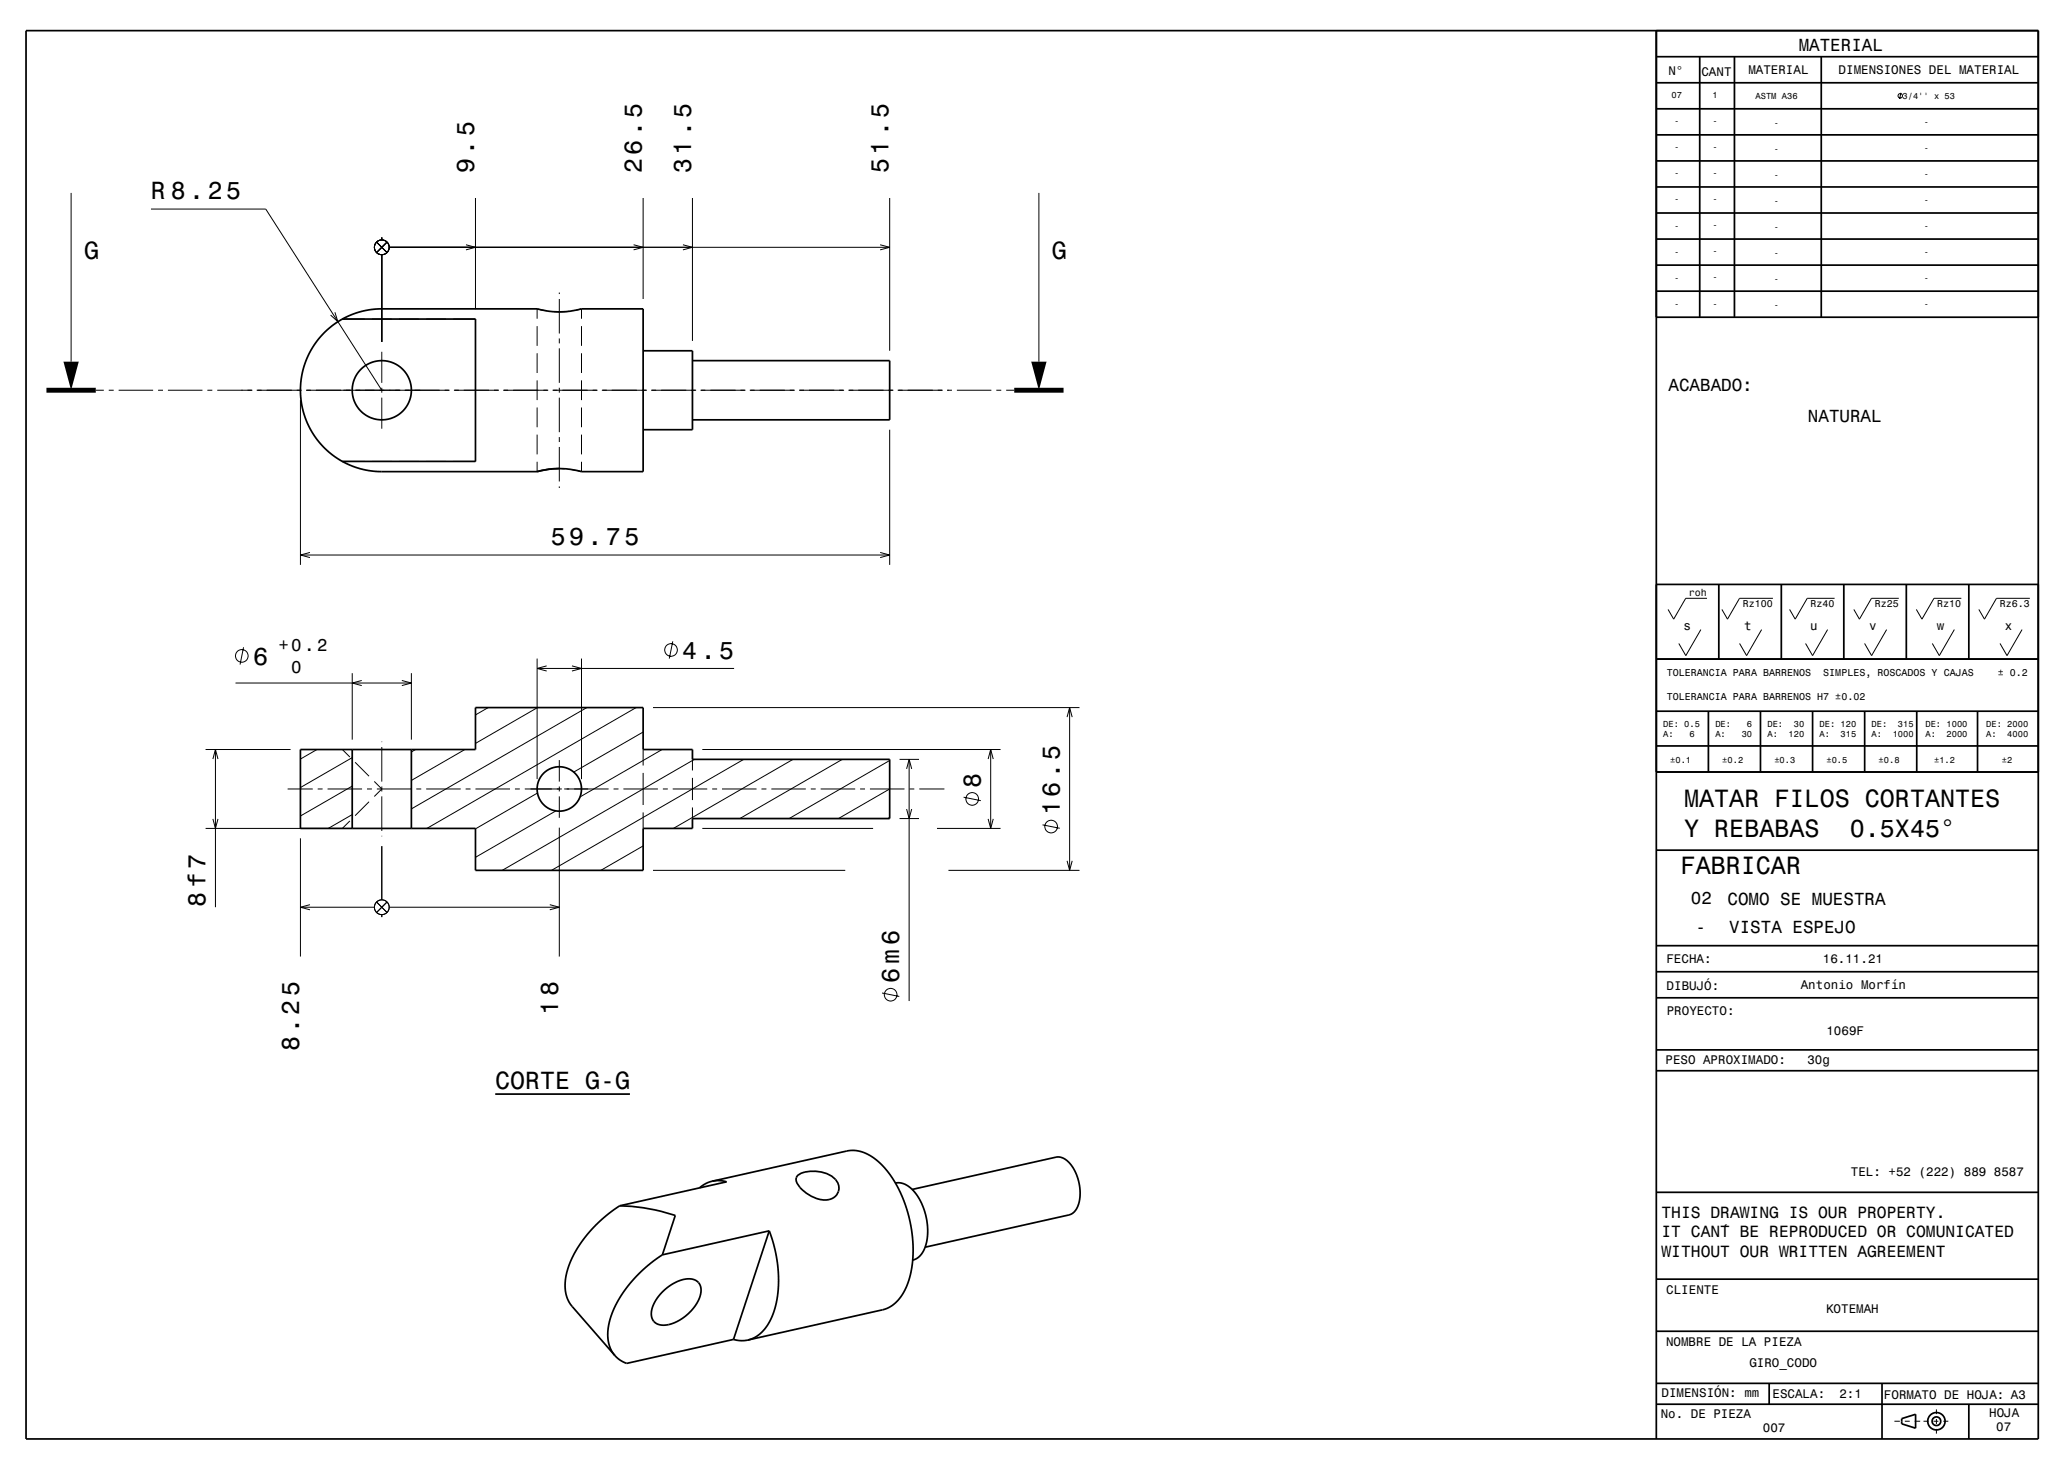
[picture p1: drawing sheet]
<svg xmlns="http://www.w3.org/2000/svg" width="420mm" height="297mm" viewBox="0 0 420 297" stroke-linecap="round" stroke-linejoin="round" font-family="sans-serif">
<g fill="none" stroke="#000" stroke-width=".2">
<path d="M385.5 18.8l-.2 1.2M14.4 39.1v34.2M210.7 39.1v34.2M30.6 42.4h23.3l23.5 36.7M76.4 49.1l2.1 2.1M77.4 48.1v.5M77.4 51.6v17.7M78.5 49.1l-2.1 2.1M78.9 50.1h101.5M94.5 49.6l1.9 .5-1.9 .6M96.4 40.1v22.6M113.4 59.3v.3"/>
<path d="M128.5 49.6l1.9 .5-1.9 .6M130.4 40.1v20.5M138.5 49.6l1.9 .5-1.9 .6M140.4 40.1v29M178.5 49.6l1.9 .5-1.9 .6M180.4 40.1v31M19.4 79.1h1.7M22.1 79.1h1M24.1 79.1h7M32.1 79.1h1M34.1 79.1h7M42.1 79.1h1"/>
<path d="M44.1 79.1h7.1M52.1 79.1h9.1M62.1 79.1h29.1M67.9 63.3l.6 1.9-1.5-1.3M69.4 64.7h4.5M75.4 64.7h4M77.4 71.3v6.3M77.4 78.6v1M80.9 64.7h4M86.4 64.7h4M91.9 64.7h4.5M92.1 79.1h9.1"/>
<path d="M102.1 79.1h9.1M108.9 66.1v4M108.9 71.6v4M108.9 77.1v4M110.9 63l-2-.4v2M112.1 79.1h9.1M113.4 60.6v7M113.4 68.6v1M113.4 70.6v7M113.4 78.6v1M115.4 63.1l-3 .1M116.9 62.9l1-.3v2"/>
<path d="M117.9 66.1v4M117.9 71.6v4M117.9 77.1v4M122.1 79.1h9.1M132.1 79.1h9.1M142.1 79.1h9.1M152.1 79.1h9.1M162.1 79.1h9.1M172.1 79.1h9.1M182.1 79.1h9.1M192.1 79.1h1M194.1 79.1h7"/>
<path d="M202.1 79.1h1M204.1 79.1h1.6M60.9 81.1v33.4M69.4 93.5h4.5M75.4 93.5h4M77.4 80.6v6.3M80.9 93.5h4M86.4 93.5h4M91.9 93.5h4.5M108.9 82.6v4M108.9 88.1v4M108.9 93.6v2"/>
<path d="M113.4 80.6v7M113.4 88.6v1M113.4 90.6v7M113.4 98.6v.3M113.4 95h1.1M117.9 93.6v2l-1.9-.4M117.9 82.6v4M117.9 88.1v4M180.4 87.1v27.4M60.9 112.5h119.5M62.9 112l-2 .5 2 .5M178.5 112l1.9 .5-1.9 .5"/>
<path d="M47.8 138.5h35.6M49.4 131.2l-.7 3.5M71.4 136.5v13.4M73.4 138l-2 .5 2 .5M81.5 138l1.9 .5-1.9 .5M83.4 136.5v13.4M108.9 133.5v24.4M108.9 135.5h40M110.9 135l-2 .5 2 .5M116 135l1.9 .5-1.9 .5M117.9 133.5v24.4M136.4 130l-.7 3.5"/>
<path d="M344.9 127.6l-3 5.3-1.4-2.4M346.2 121.3h-4.3l-2.5 4.2-1.1-2M357.3 127.6l-3.1 5.3-1.4-2.4M359.5 121.3h-6.7l-2.5 4.2-1.1-2M370.6 127.6l-3 5.3-1.4-2.4M372.1 121.3h-5.6l-2.4 4.2-1.2-2M382.6 127.6l-3 5.3-1.5-2.4M385.1 121.3h-5.6l-2.4 4.2-1.1-2M396.3 127.6l-3 5.3-1.4-2.4M397.8 121.3h-5.6l-2.4 4.2-1.2-2M410.1 127.6l-3.1 5.3-1.4-2.4M411.7 121.3h-6.8l-2.4 4.2-1.2-2"/>
<path d="M41.7 151.9h17.2M43.2 153.9l.5-2 .5 2M43.7 151.9v32M58.3 159.9h5.1M64.3 151.9l-3.4 2M64.4 159.9h1M66.4 159.9h7M69.4 151.9l1.6 1.6M71.4 159.4l-10.5 6M71.4 153.6l-10.5 6.1M72 154.5l2.8 2.9M74.4 159.9h1"/>
<path d="M75.9 158.4l1.5 1.5-1.5 1.6M76.4 159.9h7M77.4 150.3v.1M77.4 151.4v7.1M77.4 159.4v1.1M84.3 151.9l-.9 .5M84.4 159.9h1M86.4 159.9h7M94.3 151.9l-10.9 6.3M94.4 159.9h1M96.4 159.9h7M99 143.5l-2.6 1.4"/>
<path d="M104.4 159.9h1M106.4 159.9h7.5M109 143.5l-12.6 7.2M113.4 154.1v4.4M113.4 159.4v1M114.4 159.9h9M119 143.5l-35.6 20.5M124.4 159.9h1M126.4 159.9h7M129 143.5l-42.4 24.4M130.4 148.4l-14 8.1M130.4 151.9v3.3"/>
<path d="M130.4 156.7v6.5M132.4 143.5h86.5M134.3 151.9l-16.7 9.7M134.4 159.9h1M136.4 159.9h7M140.4 153.9v2.3M140.4 157.7v4.5M140.8 153.9l-38.9 22.5M142.4 151.9h60.5M144.4 159.9h1M146.4 159.9h7M150.8 153.9l-39 22.5"/>
<path d="M154.4 159.9h1M156.4 159.9h7M160.8 153.9l-24.2 14M164.4 159.9h1M166.4 159.9h7M170.8 153.9l-20.8 12M174.4 159.9h1M176.4 159.9h7M180.4 159.9l-10.4 6M180.4 154.2l-20.4 11.7M182.4 153.9h4M183.9 155.9l.5-2 .5 2"/>
<path d="M184.4 153.9v49M184.4 159.9h1M186.4 159.9h5.1M200.4 153.9l.5-2 .5 2M200.9 151.9v16M216.4 145.4l.5-1.9 .5 1.9M216.9 143.5v32.9M43.2 166l.5 1.9 .5-1.9M60.9 169.9v24M71 166.4l-1.6 1.5h-27.7M71.4 165.1l-4.8 2.8M74.8 162.5l-2.8 2.9"/>
<path d="M77.4 161.4v7M77.4 169.4v.1M77.4 171.5v10.9M109 160.8l-12.6 7.2M112.7 164.4l-16.3 9.4M113.4 161.4v4.4M113.4 167.8v26.1M130.4 171.5l-8.6 4.9M130.4 164.7v3.2M132.4 176.4h39M140.4 163.7v2.2M142.4 167.9h34.7"/>
<path d="M180.4 165.7l-.4 .2M182.4 165.9h4M183.9 164l.5 1.9 .5-1.9M190 167.9h12.9M192.3 176.4h26.6M195.4 161.6l3.5 .7M200.4 166l.5 1.9 .5-1.9M211.4 167.2l3.5 .7M216.4 174.5l.5 1.9 .5-1.9M60.9 183.9h15M62.9 183.4l-2 .5 2 .5M76.4 182.9l2.1 2.1"/>
<path d="M77.4 185.4v.5M78.5 182.9l-2.1 2.1M78.9 183.9h34.5M111.5 183.4l1.9 .5-1.9 .5M178.9 201.3l3.5 .7M384.2 288.1h1.1M386.3 288.1h1M388.3 288.1h1.1M390.1 288.1h1M392.1 288.1h1M392.7 285.7v1M392.7 287.7v1"/>
<path d="M392.7 289.7v.9M394.1 288.1h1"/>
<circle cx="385.4" cy="19.4" r=".45"/>
<circle cx="77.4" cy="50.1" r="1.5"/>
<circle cx="49" cy="133" r="1.28"/>
<circle cx="136.1" cy="131.8" r="1.28"/>
<circle cx="197.2" cy="162" r="1.28"/>
<circle cx="213.2" cy="167.6" r="1.28"/>
<circle cx="77.4" cy="183.9" r="1.5"/>
<circle cx="180.6" cy="201.7" r="1.28"/>
</g>
<g fill="none" stroke="#000" stroke-width=".35">
<path d="M5.3 6.2h408.1v285.5h-408.1zM335.9 6.2v285.5M335.9 16.8h77.4M335.9 11.5h77.4M344.7 11.5v52.8M351.7 11.5v52.8M369.4 11.5v52.8M335.9 37.9h77.4M335.9 32.6h77.4M335.9 27.3h77.4M335.9 22.1h77.4M335.9 59h77.5"/>
<path d="M335.9 53.7h77.4M335.9 48.5h77.4M335.9 43.2h77.4M65.7 67.5l2.3-1.9 2.4-1.4 2.3-.9 3-.6 33.2-.1a16.5 16.5 0 0 0 9 0h12.5v33h-12.5a16.5 16.5 0 0 0-9 0h-32.6l-1.9-.3-2.2-.5-1.9-.8-1.9-1.1-1.6-1.2-1.3-1.2-1.1-1.3-1.2-1.7-1.4-3.1-.8-3.5-.1-2 .2-1.9 .8-3.4 1.5-3.2 1.2-1.6zM69.4 64.7h27v28.8h-27M130.4 71.1h10v16h-10M140.4 73.1h40v12h-40M335.9 64.3h77.5M335.9 118.5h77.5M348.6 118.5v15.1M361.3 118.5v15.1M373.9 118.5v15.1"/>
<path d="M386.6 118.5v15.1M399.3 118.5v15.1M335.9 133.6h77.5M60.9 151.9h35.5v-8.4h34v8.4h10v2h40v12h-40v2h-10v8.5h-34v-8.5h-35.5zM71.4 151.9v16M83.4 151.9v16M335.9 156.5h77.5M335.9 144.2h77.5M335.9 151.2h77.5M346.5 144.2v12.3M357 144.2v12.3M367.6 144.2v12.3"/>
<path d="M378.2 144.2v12.3M388.7 144.2v12.3M401 144.2v12.3M335.9 172.4h77.5M335.9 191.7h77.5M335.9 197h77.5M335.9 202.3h77.5M335.9 217.1h77.5M335.9 212.8h77.5M100.4 221.8h27.4M144.4 239.5l-1.3 .5-1.2 .8M144.4 239.5l1.5-.2 1.4 .3-21.6 4.9"/>
<path d="M144.4 239.5l27.4-6.2 1.1-.1 1.2 .1 1.8 .7 1.6 1 1.6 1.4 1.4 1.8 1.4 2.3 1.1 2.1 .9 2.5 .6 2.5 .5 2.7 .2 2.6-.1 2.6-.3 2.2-.6 2.2-.8 1.9-1.1 1.6-1.3 1.2-1 .6-1 .3-27.3 6.2M161.8 238.2a6.7 6.7 0 0 1 7.7 .9 2.52 2.52 0 0 1 .3 3 2.52 2.52 0 0 1-2.8 1.2 7.1 7.1 0 0 1-5.5-3.8 1.15 1.15 0 0 1 .3-1.3zM181.6 239.8a4.6 4.6 0 0 1 4.5 2.7l1.3 2.8 .7 2.9a7.6 7.6 0 0 1-1.9 6.8l-1.1 .5M181.6 239.8h.1M125.7 244.5l-2.2 1.5-2.1 1.8-1.9 2-1.6 2.1-1.4 2.1-1 2.2-.7 2.2-.2 2 .3 2.2 .8 1.9 9 10.3M125.7 244.5a37.9 37.9 0 0 1 11.2 1.9l-2.6 8M134.3 254.4l-3 2.2-2.6 2.6-2.3 2.8-1.7 2.9-1.1 2.9-.3 2.7 .3 2.3 .5 1.1 .6 .9M156 249.5l1.1 3.7 .6 3.4 .2 3.6-.4 3.4-.8 3-1.3 2.4-.8 1-1 .8-.9 .5-1 .4M156 249.5l-7.2 22M156 249.5l-21.7 4.9M185 241.1l29.2-6.5a3.7 3.7 0 0 1 3.5 2.3 8.8 8.8 0 0 1 .5 8.3l-.6 .7-.8 .4-29.2 6.5M335.9 259.3h77.5"/>
<path d="M335.9 241.7h77.5M134.3 262a7.3 7.3 0 0 1 6.4-2.6 2.49 2.49 0 0 1 1.2 3.6 9 9 0 0 1-7.7 5.6 2.35 2.35 0 0 1-1.9-3.4 8 8 0 0 1 2-3.2zM148.8 271.5l-21.7 4.9-1.2-.6-1.2-1M148.8 271.5l1.4 .3 1.5-.1M335.9 269.9h77.5M335.9 284.7h77.5M335.9 280.5h77.5M358.8 280.5v4.2M381.7 280.5v11.2M385.7 287.6l2.8-.9v2.8l-2.8-.8zM399.3 284.7v7"/>
<circle cx="77.4" cy="79.1" r="6"/>
<circle cx="113.4" cy="159.9" r="4.5"/>
<circle cx="392.7" cy="288.1" r="1.76"/>
<circle cx="392.7" cy="288.1" r=".88"/>
</g>
<path d="M9.4 79.1h10M205.7 79.1h10" fill="none" stroke="#000" stroke-width="1" stroke-linecap="butt"/>
<g fill="#000">
<path d="M12.9 73.3h3.1l-1.6 5.8z" fill-rule="evenodd"/>
<path d="M209.1 73.3h3.1l-1.5 5.8z" fill-rule="evenodd"/>
</g>
<g font-size="5.1">
<text x="341.5" y="163.5">MATAR FILOS CORTANTES</text>
<text x="341.5" y="169.6">Y REBABAS</text>
<text x="375.1" y="169.6">0.5X45°</text>
<text x="340.8" y="177.2">FABRICAR</text>
</g>
<g font-size="5">
<text x="96.2" y="35.1" transform="rotate(-90 96.2 35.1)">9.5</text>
<text x="130.2" y="35.1" transform="rotate(-90 130.2 35.1)">26.5</text>
<text x="140.2" y="35.1" transform="rotate(-90 140.2 35.1)">31.5</text>
<text x="180.2" y="35.1" transform="rotate(-90 180.2 35.1)">51.5</text>
<text x="30.6" y="40.4">R 8.25</text>
<text x="17" y="52.4">G</text>
<text x="213.3" y="52.4">G</text>
<text x="111.7" y="110.5">59.75</text>
<text x="51.3" y="134.7">6</text>
<text x="138.4" y="133.5">4.5</text>
<text x="198.9" y="159.7" transform="rotate(-90 198.9 159.7)">8</text>
<text x="214.9" y="165.3" transform="rotate(-90 214.9 165.3)">16.5</text>
<text x="41.7" y="183.9" transform="rotate(-90 41.7 183.9)">8 f7</text>
<text x="182.4" y="199.4" transform="rotate(-90 182.4 199.4)">6 m6</text>
<text x="113.2" y="205.7" transform="rotate(-90 113.2 205.7)">18</text>
<text x="60.7" y="213.2" transform="rotate(-90 60.7 213.2)">8.25</text>
<text x="100.4" y="220.8">CORTE G-G</text>
</g>
<g font-size="3.6">
<text x="364.8" y="10.3">MATERIAL</text>
<text x="338.4" y="79.3">ACABADO:</text>
<text x="366.7" y="85.6">NATURAL</text>
<text x="342.9" y="183.3">02</text>
<text x="350.3" y="183.5">COMO SE MUESTRA</text>
<text x="343.9" y="189.2">-</text>
<text x="350.7" y="189.1">VISTA ESPEJO</text>
</g>
<g font-size="3.5">
<text x="56.5" y="131.9">+0.2</text>
<text x="59.1" y="136.5">0</text>
</g>
<g font-size="3.3">
<text x="337" y="246.8">THIS DRAWING IS OUR PROPERTY.</text>
<text x="337" y="250.8">IT CAN´T BE REPRODUCED OR COMUNICATED</text>
<text x="337" y="254.7">WITHOUT OUR WRITTEN AGREEMENT</text>
</g>
<g font-size="2.5">
<text x="338.3" y="15.2">N°</text>
<text x="345.1" y="15.3">CANT</text>
<text x="354.6" y="15">MATERIAL</text>
<text x="372.9" y="15">DIMENSIONES DEL MATERIAL</text>
<text x="341.4" y="127.6">s</text>
<text x="353.7" y="127.6">t</text>
<text x="367.1" y="127.6">u</text>
<text x="379.1" y="127.6">v</text>
<text x="392.8" y="127.6">w</text>
<text x="406.6" y="127.6">x</text>
<text x="338" y="195.2">FECHA:</text>
<text x="369.7" y="195.2">16.11.21</text>
<text x="338" y="200.7">DIBUJÓ:</text>
<text x="365.2" y="200.5">Antonio Morfín</text>
<text x="338" y="205.8">PROYECTO:</text>
<text x="370.4" y="209.8">1069F</text>
<text x="337.8" y="215.7">PESO APROXIMADO:</text>
<text x="366.5" y="215.8">30g</text>
<text x="375.4" y="238.4">TEL: +52 (222) 889 8587</text>
<text x="337.9" y="262.3">CLIENTE</text>
<text x="370.3" y="266.2">KOTEMAH</text>
<text x="337.9" y="272.9">NOMBRE DE LA PIEZA</text>
<text x="354.8" y="277.2">GIRO_CODO</text>
<text x="336.8" y="287.4">No. DE PIEZA</text>
<text x="337" y="283.3">DIMENSIÓN: mm</text>
<text x="359.5" y="283.4">ESCALA:</text>
<text x="373" y="283.4">2:1</text>
<text x="382.1" y="283.6">FORMATO DE HOJA: A3</text>
<text x="403.4" y="287.2">HOJA</text>
<text x="357.5" y="290.4">007</text>
<text x="404.8" y="290.1">07</text>
</g>
<g font-size="2">
<text x="342.5" y="120.9">roh</text>
<text x="353.4" y="123.1">Rz100</text>
<text x="367.2" y="123.1">Rz40</text>
<text x="380.2" y="123.1">Rz25</text>
<text x="392.9" y="123.1">Rz10</text>
<text x="405.5" y="123.1">Rz6.3</text>
<text x="338" y="137">TOLERANCIA PARA BARRENOS</text>
<text x="369.8" y="137">SIMPLES, ROSCADOS Y CAJAS</text>
<text x="405.2" y="137">± 0.2</text>
<text x="338" y="141.9">TOLERANCIA PARA BARRENOS H7 ±0.02</text>
</g>
<g font-size="1.8">
<text x="339" y="19.9">07</text>
<text x="347.3" y="19.9">1</text>
<text x="356" y="20.2">ASTM A36</text>
<text x="385.8" y="20">3/4'' x 53</text>
<text x="339.5" y="25.2">-</text>
<text x="347.3" y="25.2">-</text>
<text x="359.8" y="25.4">-</text>
<text x="390.2" y="25.3">-</text>
<text x="339.5" y="30.5">-</text>
<text x="339.5" y="35.8">-</text>
<text x="347.3" y="30.5">-</text>
<text x="347.3" y="35.7">-</text>
<text x="359.8" y="30.7">-</text>
<text x="390.2" y="30.6">-</text>
<text x="390.2" y="35.9">-</text>
<text x="339.5" y="41">-</text>
<text x="347.3" y="41">-</text>
<text x="359.8" y="36">-</text>
<text x="359.8" y="41.3">-</text>
<text x="390.2" y="41.2">-</text>
<text x="339.5" y="46.3">-</text>
<text x="347.3" y="46.3">-</text>
<text x="359.8" y="46.6">-</text>
<text x="390.2" y="46.5">-</text>
<text x="339.5" y="51.6">-</text>
<text x="347.3" y="51.6">-</text>
<text x="359.8" y="51.9">-</text>
<text x="390.2" y="51.7">-</text>
<text x="339.5" y="56.9">-</text>
<text x="347.3" y="56.9">-</text>
<text x="359.8" y="57.2">-</text>
<text x="390.2" y="57">-</text>
<text x="339.5" y="62.2">-</text>
<text x="347.3" y="62.1">-</text>
<text x="359.8" y="62.4">-</text>
<text x="390.2" y="62.3">-</text>
<text x="337.3" y="147.3">DE: 0.5</text>
<text x="337.3" y="149.4">A:</text>
<text x="342.7" y="149.4">6</text>
<text x="347.9" y="147.3">DE:</text>
<text x="347.9" y="149.4">A:</text>
<text x="353.2" y="149.4">30</text>
<text x="354.3" y="147.3">6</text>
<text x="358.4" y="147.3">DE:</text>
<text x="358.4" y="149.4">A:</text>
<text x="362.7" y="149.4">120</text>
<text x="363.8" y="147.3">30</text>
<text x="369" y="147.3">DE: 120</text>
<text x="369" y="149.4">A:</text>
<text x="373.3" y="149.4">315</text>
<text x="379.6" y="147.3">DE:</text>
<text x="379.6" y="149.4">A:</text>
<text x="383.8" y="149.4">1000</text>
<text x="384.9" y="147.3">315</text>
<text x="390.5" y="147.3">DE: 1000</text>
<text x="390.5" y="149.4">A:</text>
<text x="394.8" y="149.4">2000</text>
<text x="402.8" y="147.3">DE: 2000</text>
<text x="402.8" y="149.4">A:</text>
<text x="407.1" y="149.4">4000</text>
<text x="338.7" y="154.7">±0.1</text>
<text x="349.3" y="154.7">±0.2</text>
<text x="359.8" y="154.7">±0.3</text>
<text x="370.4" y="154.7">±0.5</text>
<text x="381" y="154.7">±0.8</text>
<text x="392.2" y="154.7">±1.2</text>
<text x="406" y="154.7">±2</text>
</g>
</svg>
